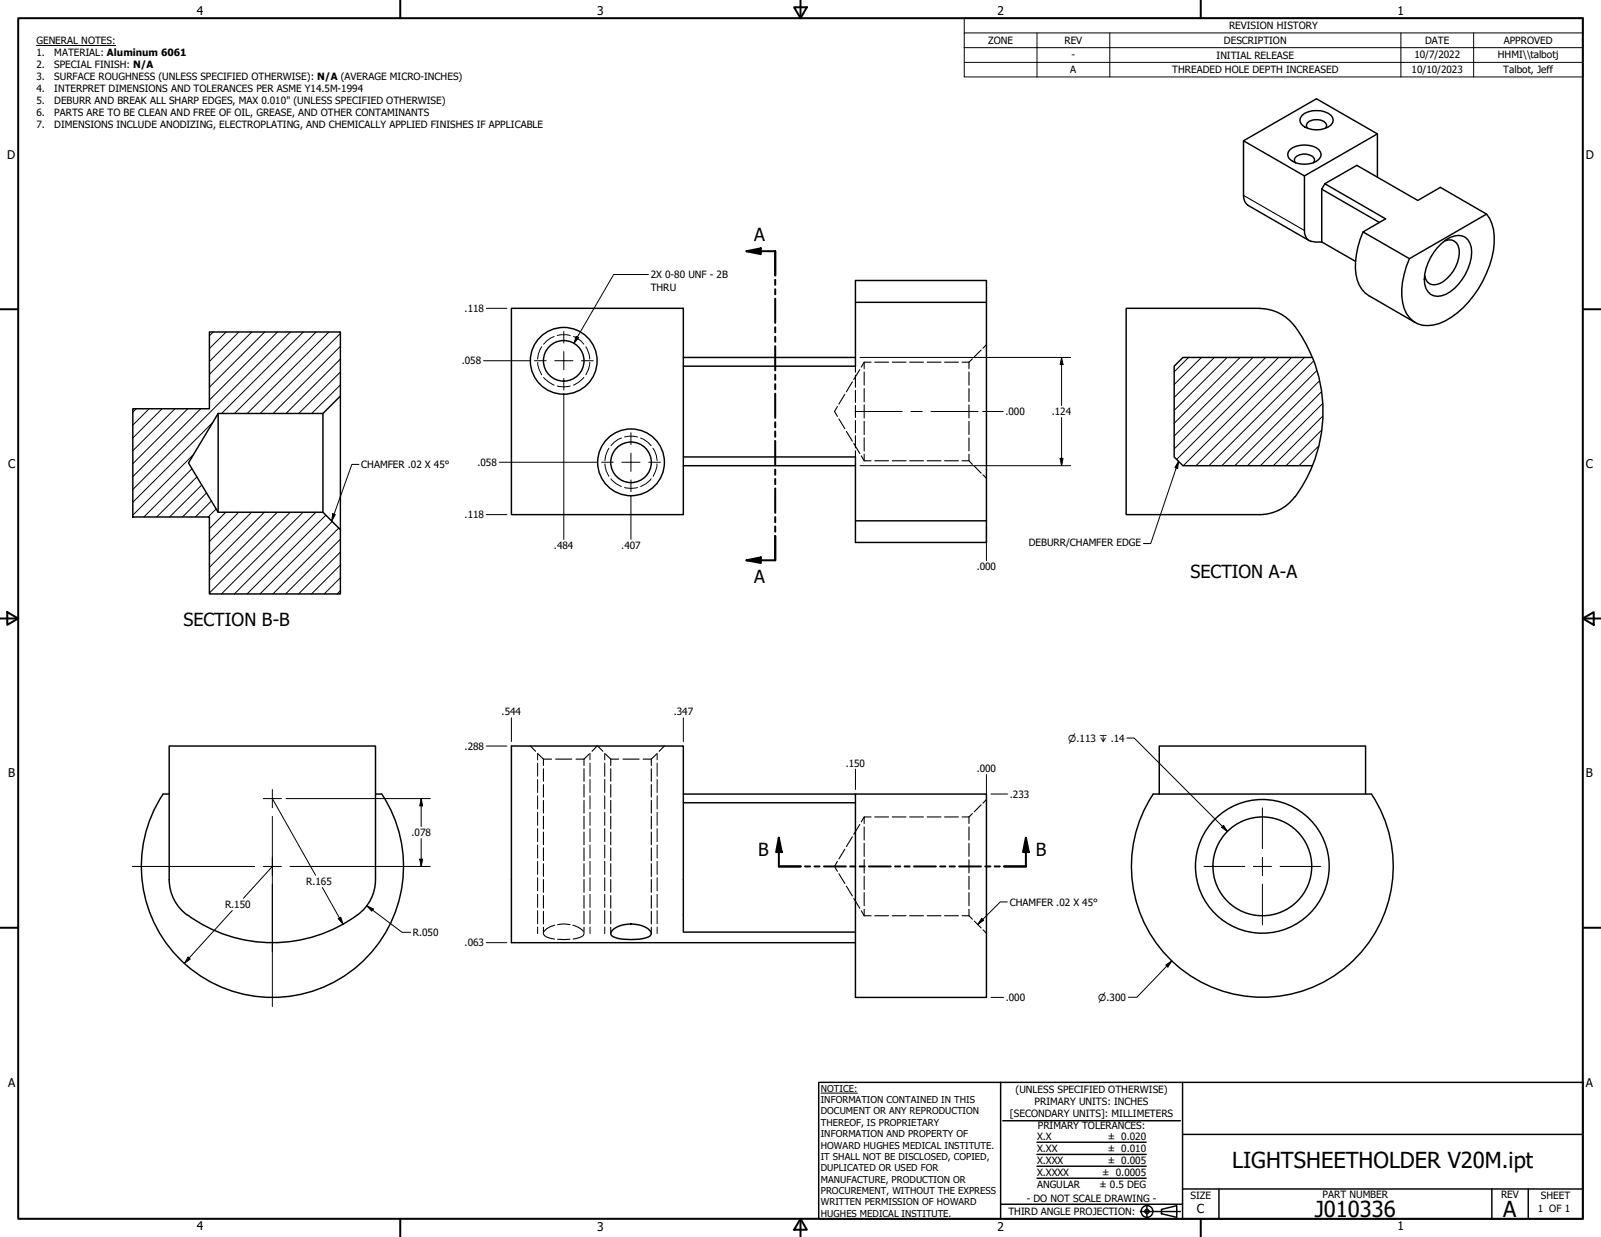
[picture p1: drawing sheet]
<svg xmlns="http://www.w3.org/2000/svg" width="559mm" height="432mm" viewBox="0 0 559 432" stroke-linecap="round" stroke-linejoin="round" font-family="sans-serif">
<!-- layer: Hatch (ANSI) -->
<g fill="none" stroke="#000" stroke-width=".35">
<path d="M74.4 115.9l-1.3 1.3M78.9 115.9l-5.8 5.8M83.4 115.9l-10.3 10.3M87.9 115.9l-14.8 14.8M92.4 115.9l-19.3 19.3M96.8 115.9l-23.7 23.7M101.3 115.9l-54.9 55M105.9 115.9l-28.6 28.4M110.4 115.9l-28.5 28.4M114.8 115.9l-28.5 28.4M118.8 116.4l-28 27.9M118.8 134.4l-10 9.9"/>
<path d="M118.8 129.9l-14.5 14.4M118.8 125.3l-19 19M118.8 120.9l-23.5 23.4M414.8 124.8l-5 5M419.4 124.8l-9.6 9.4M423.9 124.8l-14.1 13.9M428.3 124.8l-18.5 18.5M432.8 124.8l-23 23M437.3 124.8l-27.5 27.4M441.8 124.8l-32 31.9M446.3 124.8l-35.6 35.5M450.8 124.8l-37.8 37.8"/>
<path d="M455.3 124.8l-37.9 37.8M458.5 126l-36.5 36.6M459.6 129.3l-33.1 33.3M460.6 132.9l-29.6 29.7M461.2 136.8l-25.8 25.8M47.6 142.7l-1.2 1.2M52.1 142.7l-5.7 5.7M56.6 142.7l-10.2 10.2M61.1 142.7l-14.7 14.7M65.5 142.7l-19.1 19.2M67.5 158.7l-21.1 21.1M70 142.7l-23.6 23.7"/>
<path d="M74.3 147.4l-27.9 27.9M460.2 155.8l-6.8 6.8M461.3 150.2l-12.4 12.4M461.6 145.3l-17.2 17.3M461.6 140.8l-21.7 21.8M67 163.6l-16.8 16.9M68.7 166.5l-14 14M70.4 169.3l-11.2 11.2M72.1 172.1l-8.4 8.4M73.8 174.9l-5.6 5.6M75.4 177.7l-2.8 2.8M78.8 178.8l-5.7 5.7"/>
<path d="M83.3 178.8l-10.2 10.2M87.8 178.8l-14.7 14.7M92.3 178.8l-19.2 19.3M96.8 178.8l-23.7 23.7M101.3 178.8l-28.2 28.2M105.8 178.8l-28.5 28.5M110.2 178.8l-28.4 28.5M113.7 179.8l-27.5 27.5M458.1 162.3l-.2 .3M116 182.1l-25.3 25.2M118.2 184.3l-23 23M118.8 197.2l-10.1 10.1"/>
<path d="M118.8 192.7l-14.6 14.6M118.8 188.2l-19.1 19.1M118.8 206.2l-1.1 1.1M118.8 201.7l-5.6 5.6"/>
</g>
<!-- layer: Hidden (ANSI) -->
<g fill="none" stroke="#000" stroke-width=".38">
<path d="M294.9 137.6l-2.1 3.4M297.5 133.3l-2.1 3.5M298.6 127.8v2.1M298.6 130.9v4.3M298.6 136.3v4.2M300.1 129l-2.1 3.5M301.6 129.9v4.5M301.6 135.6v4.6M301.6 126.4l-1 1.7M304 126.4h-2.4v2.3M305.3 126.4h4.8M311.4 126.4h4.8"/>
<path d="M317.5 126.4h4.8M323.6 126.4h4.8M329.7 126.4h4.8M335.8 126.4h2.4M338.2 126.4v2.3M338.2 129.9v4.5M338.2 135.6v4.6M339.4 125.2l-1.2 1.2M342.5 122.2l-2.5 2.4M344.3 120.3l-1.2 1.2M292.3 141.9l-1 1.7 1 1.8M292.8 146.2l2.1 3.5"/>
<path d="M295.4 150.6l2.1 3.4M298 154.8l2.1 3.5M298.6 141.5v4.2M298.6 146.8v4.3M298.6 152.1v4.2M298.6 157.4v2.1M300.6 159.1l1 1.7M301.6 141.4v4.5M301.6 147.1v4.6M301.6 152.8v4.6M301.6 158.6v2.2M338.2 141.4v4.5"/>
<path d="M338.2 147.1v4.6M338.2 152.8v4.6M338.2 158.6v2.2M301.6 160.8h2.4M305.3 160.8h4.8M311.4 160.8h4.8M317.5 160.8h4.8M323.6 160.8h4.8M329.7 160.8h4.8M335.8 160.8h2.4M338.2 160.8l1.2 1.3M340 162.7l2.5 2.5"/>
<path d="M343.1 165.7l1.2 1.2M185.1 260.4l1.8 1.9M187.8 263.2l1.9 1.8M189.7 265h2.8M189.7 265v2.2M189.7 268.4v4.3M189.7 273.9v4.4M189.7 279.4v4.4M193.9 265h5.7M201 265h2.8M203.8 265v2.2M203.8 268.4v4.3"/>
<path d="M203.8 273.9v4.4M203.8 279.4v4.4M205.7 263.2l-1.9 1.8M208.4 260.4l-1.8 1.9M208.6 260.4l1.8 1.9M211.3 263.2l1.9 1.8M213.2 265h2.8M213.2 265v2.2M213.2 268.4v4.3M213.2 273.9v4.4M213.2 279.4v4.4M217.4 265h5.7"/>
<path d="M224.5 265h2.8M227.3 265v2.2M227.3 268.4v4.3M227.3 273.9v4.4M227.3 279.4v4.4M229.2 263.2l-1.9 1.8M231.9 260.4l-1.8 1.9M344.3 279.1l-1.2 1.3M189.7 284.9v4.5M189.7 290.4v4.5M189.7 296v4.4M203.8 284.9v4.5"/>
<path d="M203.8 290.4v4.5M203.8 296v4.4M213.2 284.9v4.5M213.2 290.4v4.5M213.2 296v4.4M227.3 284.9v4.5M227.3 290.4v4.5M227.3 296v4.4M294.9 296.4l-2.1 3.4M297.5 292.1l-2.1 3.4M300.1 287.8l-2.1 3.4M301.6 288.7v4.5"/>
<path d="M301.6 294.4v4.6M301.6 285.2l-1 1.7M304 285.2h-2.4v2.3M305.3 285.2h4.8M311.4 285.2h4.8M317.5 285.2h4.8M323.6 285.2h4.8M329.7 285.2h4.8M335.8 285.2h2.4M338.2 285.2v2.3M338.2 288.7v4.5M338.2 294.4v4.6"/>
<path d="M339.4 284l-1.2 1.2M342.5 280.9l-2.5 2.5M189.7 301.5v4.4M189.7 307v4.5M189.7 312.6v4.4M189.7 318.1v4.4M203.8 301.5v4.4M203.8 307v4.5M203.8 312.6v4.4M203.8 318.1v4.4M213.2 301.5v4.4M213.2 307v4.5"/>
<path d="M213.2 312.6v4.4M213.2 318.1v4.4M227.3 301.5v4.4M227.3 307v4.5M227.3 312.6v4.4M227.3 318.1v4.4M292.3 300.7l-1 1.8 1 1.7M292.8 305l2.1 3.4M295.4 309.3l2.1 3.4M298 313.6l2.1 3.5M300.6 317.9l1 1.8M301.6 300.1v4.6"/>
<path d="M301.6 305.9v4.6M301.6 311.6v4.6M301.6 317.4v2.3M301.6 319.7h2.4M305.3 319.7h4.8M311.4 319.7h4.8M317.5 319.7h4.8M323.6 319.7h4.8M329.7 319.7h4.8M335.8 319.7h2.4M338.2 300.1v4.6M338.2 305.9v4.6"/>
<path d="M338.2 311.6v4.6M338.2 317.4v2.3M338.2 319.7l1.2 1.2M189.7 323.7v2.2M189.7 326.1a4.6 4.6 0 0 0 3.8 1.7M193.6 323a6.5 6.5 0 0 0-3.7 2.1M194.6 327.9h4.3M194.6 322.8l2.2-.3 2.1 .3M200 323l.8 .2a5.6 5.6 0 0 1 2.8 1.9M203.8 326.1a4.2 4.2 0 0 1-3.8 1.7M203.8 323.7v2.2M213.2 323.7v2.2"/>
<path d="M227.3 323.7v2.2M340 321.5l2.5 2.4M343.1 324.5l1.2 1.3"/>
</g>
<!-- layer: Hidden Narrow (ANSI) -->
<g fill="none" stroke="#000" stroke-width=".35">
<path d="M193.4 117.5l-2.6 1.5-1.1 1.1M194.5 117.1l1.3-.3 3.2 .3M200.2 117.5l2.6 1.5 1 1.1M187.7 126.5a8.9 8.9 0 0 0 1.3 4.3M189.1 121l-1.2 2.6-.3 1.7M189.7 131.8l1.9 1.6 1.8 1M194.5 134.7a8.2 8.2 0 0 0 4.5 0M203.8 131.8a9.3 9.3 0 0 1-3.6 2.6M204.5 121l1.1 2.6 .3 1.7M205.9 126.5a8.1 8.1 0 0 1-1.4 4.3M212.5 156.5l-1.1 2.6-.3 1.7M216.9 152.9l-1.1 .5-2.6 2.2"/>
<path d="M218 152.5l1.3-.2 3.2 .2M223.6 152.9l2.6 1.5 1.1 1.2M227.9 156.5l1.2 2.6 .3 1.7M211.1 161.9a8.1 8.1 0 0 0 1.4 4.3M213.2 167.1a8.7 8.7 0 0 0 3.7 2.8M218 170.2a8.2 8.2 0 0 0 4.5 0M227.3 167.1a8.4 8.4 0 0 1-3.7 2.8M229.3 161.9a8.9 8.9 0 0 1-1.3 4.3M187.6 263v2.2M187.6 266.4v4.6M187.6 272.1v4.6M187.6 277.8v4.6"/>
<path d="M205.9 263v2.2M205.9 266.4v4.6M205.9 272.1v4.6M205.9 277.8v4.6M211.1 263v2.2M211.1 266.4v4.6M211.1 272.1v4.6M211.1 277.8v4.6M229.4 263v2.2M229.4 266.4v4.6M229.4 272.1v4.6M229.4 277.8v4.6"/>
<path d="M187.6 283.5v4.6M187.6 289.2v4.6M187.6 295v4.5M205.9 283.5v4.6M205.9 289.2v4.6M205.9 295v4.5M211.1 283.5v4.6M211.1 289.2v4.6M211.1 295v4.5M229.4 283.5v4.6M229.4 289.2v4.6M229.4 295v4.5"/>
<path d="M187.6 300.7v4.5M187.6 306.4v4.6M187.6 312.2v4.5M187.6 317.9v4.6M205.9 300.7v4.5M205.9 306.4v4.6M205.9 312.2v4.5M205.9 317.9v4.6M211.1 300.7v4.5M211.1 306.4v4.6M211.1 312.2v4.5M211.1 317.9v4.6"/>
<path d="M229.4 300.7v4.5M229.4 306.4v4.6M229.4 312.2v4.5M229.4 317.9v4.6M187.6 323.6v2.3M205.9 323.6v2.3M211.1 323.6v2.3M229.4 323.6v2.3"/>
</g>
<!-- layer: Visible (ANSI) -->
<g fill="none" stroke="#000" stroke-width=".51">
<path d="M434 49.1l21.3 12.3v19.1a3.6 3.6 0 0 0 4.1 4h1.9M450.2 52.3a8.5 8.5 0 0 1 10.1 0 2.36 2.36 0 0 1-.9 4 7.9 7.9 0 0 1-9.8-1.4l-.1-.9 .1-.9zM452.2 56.8a1.49 1.49 0 0 1 .6-2.4 4.5 4.5 0 0 1 6 1.2v.6l-.4 .6M454.5 40.3a8.5 8.5 0 0 1 10.1 0 2.41 2.41 0 0 1-1 4 8.5 8.5 0 0 1-9.1-.7 2.24 2.24 0 0 1 0-3.3zM456.4 44.8a1.5 1.5 0 0 1 .5-2.4 5.1 5.1 0 0 1 5.8 .5l.3 .7-.4 1.2M480.8 46.7v15.1M455.3 61.4l25.5-14.7-21.3-12.2-25.5 14.6v19.1a4 4 0 0 0 1.6 3.5l21.3 12.2M461.3 66v18.5M461.3 66l20.2 11.7M462.4 64.1l11.2-6.4 21.3 12.3 7.8-4.6 16.2 9.3-27 15.6-16.2-9.3 7.9-4.6-21.2-12.3-1.1 1.9M518.9 74.7a15.6 15.6 0 0 1 2.4 12.7 36 36 0 0 1-17 24.7 10.5 10.5 0 0 1-11 0 12.4 12.4 0 0 1-4-11.1 32.9 32.9 0 0 1 2.6-10.7M461.3 84.5l11.8 6.7"/>
<path d="M475.7 81a27.2 27.2 0 0 0-2 16.7 9.4 9.4 0 0 0 4.1 5.6l16.2 9.3M503.2 85a7 7 0 0 1 8.3-2.1 8 8 0 0 1 1.6 8.9 16.7 16.7 0 0 1-9.9 11.5 4.5 4.5 0 0 1-5.9-4 17.6 17.6 0 0 1 5.9-14.3zM504.3 84.1a3.4 3.4 0 0 1 5 2.9 12.7 12.7 0 0 1-7 12.1 3.4 3.4 0 0 1-5-2.9M73.1 115.9h45.7v22.3l-6.1 6.1h-36.6l-10.3 17.3 10.3 17.2h36.6l6.1 6.1v22.4h-45.7v-26.8h-26.7v-37.8h26.7zM178.5 107.6h60v72h-60zM298.6 105.5h45.7v76.3h-45.7M344.3 105.5v-7.6h-45.7v29.9h-60.1M439.6 107.7a16.1 16.1 0 0 1 14.3 9l2.2 4 1.9 4.1h-45.1l-3.1 3v31.7l3.1 3.1h45.1M439.7 107.6h-46.6v72h46.6M118.8 138.2v46.7M238.5 124.8h60.1M458.1 124.8a50.3 50.3 0 0 1-6.1 48.7"/>
<path d="M76.1 144.3v34.5M112.7 144.3v34.5M238.5 159.5h60.1v29.9h45.7v-7.6M238.5 162.6h60.1M451.9 173.4a15.2 15.2 0 0 1-12.3 6.2M57 277.2h2.1M131.1 277.2h2.2a45.8 45.8 0 0 1-38.2 71 45.8 45.8 0 0 1-38.2-71M238.5 277.2h60.1v71h45.7v-71h-45.7M402.5 277.2h76.2a45.7 45.7 0 0 1-38.1 70.9 45.7 45.7 0 0 1-38.1-70.9M404.6 277.2v-16.8h72v16.8M238.5 280.2h60.1M65.3 319.3a50 50 0 0 0 61.4-1.6 15.2 15.2 0 0 0 4.4-10.6v-46.7h-72v46.6a15.3 15.3 0 0 0 6.2 12.4"/>
<path d="M213.7 324.7a10.6 10.6 0 0 1 13.1 0l.4 .6a1.33 1.33 0 0 1-.9 1.8 20.7 20.7 0 0 1-12.1 0l-1-.8 .1-1zM298.6 325.4h-60.1v-65h-60v68.7h120.1"/>
<circle cx="196.8" cy="126" r="7.1"/>
<circle cx="196.8" cy="126" r="11.7"/>
<circle cx="220.3" cy="161.4" r="7.1"/>
<circle cx="220.3" cy="161.4" r="11.7"/>
<circle cx="440.6" cy="302.4" r="17.2"/>
<circle cx="440.6" cy="302.4" r="23.3"/>
</g>
<!-- layer: Visible Narrow (ANSI) -->
<path d="M434 68.2l21.3 12.3" fill="none" stroke="#000" stroke-width=".38"/>
<!-- layer: Section Line (ANSI) -->
<g fill="none" stroke="#000" stroke-width=".7">
<path d="M260.5 87.7l5.1-1v2zM260.5 87.7h10.1v8.4M270.6 97.7v1.7M270.6 101v1.7M270.6 104.3v8.4M270.6 114.2v1.8M270.6 117.5v1.8M270.6 120.8v8.5M270.6 130.8v1.8M270.6 134.1v1.8M270.6 137.4v8.5M270.6 147.4v1.8"/>
<path d="M270.6 150.6v1.9M270.6 153.9v8.5M270.6 163.9v1.8M270.6 167.2v1.8M270.6 170.5v8.5M260.5 195.6l5.1-1v1.9zM270.6 180.5v1.8M270.6 183.8v1.8M270.6 187.1v8.5h-10.1M271.8 292.4l1.1 5h-2zM271.8 292.4v10.1h7.7M358.1 292.4l1 5h-2z"/>
<path d="M358.1 292.4v10.1h-7.6M281 302.5h1.8M284.3 302.5h1.8M287.6 302.5h7.6M296.7 302.5h1.8M300 302.5h1.8M303.3 302.5h7.6M312.4 302.5h1.8M315.7 302.5h1.8M319 302.5h7.6M328.2 302.5h1.7M331.5 302.5h1.7"/>
<path d="M334.8 302.5h7.6M343.9 302.5h1.8M347.2 302.5h1.7"/>
</g>
<path d="M260.5 87.7l5.1-1v2zM260.5 195.6l5.1-1v1.9zM271.8 292.4l1.1 5h-2zM358.1 292.4l1 5h-2z" fill="#000"/>
<!-- layer: Border (ANSI) -->
<g fill="none" stroke="#000" stroke-width=".7">
<path d="M6.3 6.3h546.1v419.1h-546.1zM139.7 0v6.3M277.2 2.5h4.4l-2.2 3.8zM279.4 0v6.3M419.1 0v6.3M0 107.9h6.3M552.4 107.9h6.4M0 215.9h6.3M2.5 213.7l3.8 2.2-3.8 2.2zM552.4 215.9l3.9-2.2v4.4zM552.4 215.9h6.4M0 323.8h6.3"/>
<path d="M552.4 323.8h6.4M139.7 425.4v6.4M279.4 425.4l2.2 3.9h-4.4zM279.4 425.4v6.4M419.1 425.4v6.4"/>
</g>
<!-- layer: Title (ANSI) -->
<g fill="none" stroke="#000" stroke-width=".51">
<path d="M285.8 377.8h266.6v47.6h-266.6zM349.2 377.8v47.6M412.7 377.8v47.6M350 391.2h62M361.9 398.7h38.1M412.7 396h139.7M361.9 411.3h38.1M361.9 407.1h38.1M361.9 403h38.1M412.7 415h139.7M425.4 415v10.4M520.7 415v10.4"/>
<path d="M533.4 415v10.4M349.2 420.4h63.5M398 422.9h14M400.3 420.6v4.6M405.4 422.1l5.3-1.2v4l-5.3-1.2z"/>
<circle cx="400.3" cy="422.9" r="2.06"/>
<circle cx="400.3" cy="422.9" r=".73"/>
</g>
<path d="M286.5 381.6h12.8" fill="none" stroke="#000" stroke-width=".35"/>
<!-- layer: Symbol (ANSI) -->
<g fill="none" stroke="#000" stroke-width=".35">
<path d="M12.7 15.9h27.7M336.5 11.5v-5.2h215.9v5.2M336.5 16.6h215.9M361.9 11.5v15.4M387.3 11.5v15.4M488.9 11.5v15.4M514.3 11.5v15.4M552.4 11.5h-215.9v5.1M552.4 11.5v15.4h-215.9v-10.3M336.5 21.8h215.9M226.3 95.8h-12.1l-13.9 24M201.1 117.4l.9 .5-1.7 1.9z"/>
<path d="M116.1 179.3l.9 .3-1.2 2.3zM125.3 162.1h-2.5l-7 19.8M411.4 161l-.4 2.6-.9-.4zM411.4 161l-9.8 28.7h-2.5M393.3 257.6h2.6l32.5 32.7M427 288.1l1.4 2.2-2.1-1.5zM351.6 314.8h-2.5l-7.9 7.9M342.6 320.5l.7 .7-2.1 1.5z"/>
</g>
<!-- layer: Dimension (ANSI) -->
<g fill="none" stroke="#000" stroke-width=".35">
<path d="M169.7 107.6h7.2M168.8 125.9h16.1M196.8 137.8v50.5M300.2 124.8h73.5M370.5 124.8l.5 2.5h-1zM370.5 124.8v16.7M343 143.6h7.1M370.5 145.7v16.9M169.7 179.6h7.2M174.2 161.4h34.2M220.2 173.2v15.1M300.2 162.6h73.5"/>
<path d="M370 160h1l-.5 2.6zM344.3 183.4v12.3M178.5 250.6v8.2M238.5 250.6v8.2M95.1 278.8l15.1 26.8M99.8 278.8h50.4M147 278.8l.5 2.5h-1zM147 278.8v9.7M169.7 260.4h7.2M298.6 268.5v7.1M344.3 270.4v7.1M345.9 277.2h5.8"/>
<path d="M146.5 299.9h1l-.5 2.6zM147 292.7v9.8M81.1 317.8l-16.8 18.5M95.1 302.5l-10.1 11.1M112.5 309.8l7.3 12.8M128 316.2l2.3 1.1-.6 .8zM128 316.2l12.3 9.2h3M144 302.5h6.2M65.7 334.1l.7 .7-2.1 1.5zM118 320.7l.9-.5 .9 2.4zM169.7 329.1h7.2M406.9 336.9l2.1-1.5-1.4 2.2z"/>
<path d="M409 335.4l-12.2 12.7h-3M345.9 348.2h4.4"/>
</g>
<path d="M370.5 124.8l.5 2.5h-1zM370 160h1l-.5 2.6zM146.5 299.9h1l-.5 2.6zM147 278.8l.5 2.5h-1zM128 316.2l2.3 1.1-.6 .8zM65.7 334.1l.7 .7-2.1 1.5zM118 320.7l.9-.5 .9 2.4zM406.9 336.9l2.1-1.5-1.4 2.2z" fill="#000"/>
<!-- layer: Center Mark (ANSI) -->
<g fill="none" stroke="#000" stroke-width=".35">
<path d="M196.8 115.7v4.1M186.5 125.9h4.1M193.6 125.9h6.4M196.8 122.7v6.4M196.8 132.1v4.1M202.9 125.9h4.1M220.2 151.1v4.1M220.2 158.2v6.3M210 161.4h4.1M217 161.4h6.4M220.2 167.5v4.1M226.4 161.4h4.1"/>
<path d="M91.9 278.8h6.3M95.1 275.6v6.3M95.1 299.3v6.3M95.1 285v66.3M440.6 282v14.2M440.6 299.3v6.3M46.2 302.5h42.7M91.9 302.5h6.3M101.2 302.5h42.8M420.2 302.5h14.3M437.5 302.5h6.3M440.6 308.6v14.2"/>
<path d="M446.8 302.5h14.2"/>
</g>
<!-- layer: Symbol (ANSI) -->
<path d="M201.1 117.4l.9 .5-1.7 1.9zM116.1 179.3l.9 .3-1.2 2.3zM411.4 161l-.4 2.6-.9-.4zM427 288.1l1.4 2.2-2.1-1.5zM342.6 320.5l.7 .7-2.1 1.5z" fill="#000"/>
<!-- layer: Centerline (ANSI) -->
<path d="M298.4 143.6h16.5M317.9 143.6h4M324.9 143.6h16.5" fill="none" stroke="#000" stroke-width=".35"/>
<g font-size="7.7">
<text x="430.1" y="407.6">LIGHTSHEETHOLDER V20M.ipt</text>
<text x="458.9" y="424.8">J010336</text>
<text x="524.7" y="424.7">A</text>
</g>
<g font-size="6.3">
<text x="263.2" y="84.2">A</text>
<text x="263.2" y="203.6">A</text>
<text x="415.5" y="201.8">SECTION A-A</text>
<text x="64" y="218.4">SECTION B-B</text>
<text x="264.7" y="298.9">B</text>
<text x="361.6" y="298.9">B</text>
</g>
<text font-size="4.3" x="417.8" y="423.5">C</text>
<g font-size="4.2">
<text x="68.7" y="5.3">4</text>
<text x="208.4" y="5.3">3</text>
<text x="348.1" y="5.3">2</text>
<text x="487.8" y="5.3">1</text>
<text x="2.5" y="55.5">D</text>
<text x="553.5" y="55.5">D</text>
<text x="2.8" y="163.4">C</text>
<text x="553.5" y="163.4">C</text>
<text x="2.9" y="271.4">B</text>
<text x="553.5" y="271.4">B</text>
<text x="2.8" y="379.3">A</text>
<text x="553.5" y="379.3">A</text>
<text x="68.7" y="429.5">4</text>
<text x="208.4" y="429.6">3</text>
<text x="348.1" y="429.6">2</text>
<text x="487.8" y="429.5">1</text>
</g>
<g font-size="3.5">
<text x="429" y="10.2">REVISION HISTORY</text>
<text x="12.7" y="15.3">GENERAL NOTES:</text>
<text x="344.9" y="15.3">ZONE</text>
<text x="371.5" y="15.3">REV</text>
<text x="427.2" y="15.3">DESCRIPTION</text>
<text x="497.4" y="15.3">DATE</text>
<text x="524.9" y="15.3">APPROVED</text>
<text x="12.7" y="19.5">1.</text>
<text x="12.7" y="23.7">2.</text>
<text x="18.9" y="19.5">MATERIAL: Aluminum 6061</text>
<text x="18.9" y="23.7">SPECIAL FINISH: N/A</text>
<text x="374" y="20.3">-</text>
<text x="424.6" y="20.4">INITIAL RELEASE</text>
<text x="493.6" y="20.3">10/7/2022</text>
<text x="522.8" y="20.1">HHMI\\talbotj</text>
<text x="12.7" y="27.8">3.</text>
<text x="18.9" y="27.8">SURFACE ROUGHNESS (UNLESS SPECIFIED OTHERWISE): N/A (AVERAGE MICRO-INCHES)</text>
<text x="373.6" y="25.6">A</text>
<text x="409.1" y="25.6">THREADED HOLE DEPTH INCREASED</text>
<text x="492.7" y="25.4">10/10/2023</text>
<text x="524.7" y="25.3">Talbot, Jeff</text>
<text x="12.7" y="32">4.</text>
<text x="18.9" y="32">INTERPRET DIMENSIONS AND TOLERANCES PER ASME Y14.5M-1994</text>
<text x="12.7" y="36.2">5.</text>
<text x="12.7" y="40.4">6.</text>
<text x="18.9" y="36.2">DEBURR AND BREAK ALL SHARP EDGES, MAX 0.010&quot; (UNLESS SPECIFIED OTHERWISE)</text>
<text x="18.9" y="40.4">PARTS ARE TO BE CLEAN AND FREE OF OIL, GREASE, AND OTHER CONTAMINANTS</text>
<text x="12.7" y="44.6">7.</text>
<text x="18.9" y="44.6">DIMENSIONS INCLUDE ANODIZING, ELECTROPLATING, AND CHEMICALLY APPLIED FINISHES IF APPLICABLE</text>
<text x="227.1" y="97.1">2X 0-80 UNF - 2B</text>
<text x="227.1" y="101.5">THRU</text>
<text x="162.2" y="108.9">.118</text>
<text x="161.2" y="127.2">.058</text>
<text x="351" y="144.9">.000</text>
<text x="367.2" y="145">.124</text>
<text x="126.1" y="163.4">CHAMFER .02 X 45°</text>
<text x="166.7" y="162.6">.058</text>
<text x="162.2" y="180.9">.118</text>
<text x="193.4" y="191.6">.484</text>
<text x="216.9" y="191.6">.407</text>
<text x="359.1" y="190.8">DEBURR/CHAMFER EDGE</text>
<text x="340.9" y="199.1">.000</text>
<text x="175.1" y="249.7">.544</text>
<text x="235.1" y="249.7">.347</text>
<text x="162.2" y="261.7">.288</text>
<text x="295.2" y="267.7">.150</text>
<text x="340.9" y="269.5">.000</text>
<text x="352.5" y="278.4">.233</text>
<text x="143.6" y="291.8">.078</text>
<text x="106.9" y="308.9">R.165</text>
<text x="78.5" y="316.9">R.150</text>
<text x="352.4" y="316.1">CHAMFER .02 X 45°</text>
<text x="144.1" y="326.7">R.050</text>
<text x="162.2" y="330.3">.063</text>
<text x="351" y="349.4">.000</text>
<text x="354.5" y="381.6">(UNLESS SPECIFIED OTHERWISE)</text>
<text x="352.5" y="390">[SECONDARY UNITS]: MILLIMETERS</text>
<text x="361.1" y="385.8">PRIMARY UNITS: INCHES</text>
<text x="362.3" y="394.1">PRIMARY TOLERANCES:</text>
<text x="361.9" y="397.9">X.X</text>
<text x="386.7" y="398">± 0.020</text>
<text x="361.9" y="402.1">X.XX</text>
<text x="361.9" y="406.3">X.XXX</text>
<text x="386.7" y="402.1">± 0.010</text>
<text x="386.7" y="406.3">± 0.005</text>
<text x="361.9" y="410.5">X.XXXX</text>
<text x="384.7" y="410.5">± 0.0005</text>
<text x="358.4" y="419.7">- DO NOT SCALE DRAWING -</text>
<text x="361.9" y="414.6">ANGULAR</text>
<text x="383.8" y="414.7">± 0.5 DEG</text>
<text x="415.5" y="418.4">SIZE</text>
<text x="461.6" y="418.3">PART NUMBER</text>
<text x="523.9" y="418.3">REV</text>
<text x="537.8" y="418.4">SHEET</text>
<text x="352" y="424.2">THIRD ANGLE PROJECTION:</text>
<text x="536.7" y="423.2">1 OF 1</text>
</g>
<g font-size="3.3">
<text x="372.9" y="258.9">⌀.113 ↧ .14</text>
<text x="383.3" y="349.4">⌀.300</text>
<text x="286.5" y="381.1">NOTICE:</text>
<text x="286.5" y="385">INFORMATION CONTAINED IN THIS</text>
<text x="286.5" y="389">DOCUMENT OR ANY REPRODUCTION</text>
<text x="286.5" y="392.9">THEREOF, IS PROPRIETARY</text>
<text x="286.5" y="396.9">INFORMATION AND PROPERTY OF</text>
<text x="286.5" y="400.9">HOWARD HUGHES MEDICAL INSTITUTE.</text>
<text x="286.5" y="404.9">IT SHALL NOT BE DISCLOSED, COPIED,</text>
<text x="286.5" y="408.9">DUPLICATED OR USED FOR</text>
<text x="286.5" y="412.8">MANUFACTURE, PRODUCTION OR</text>
<text x="286.5" y="416.8">PROCUREMENT, WITHOUT THE EXPRESS</text>
<text x="286.5" y="420.8">WRITTEN PERMISSION OF HOWARD</text>
<text x="286.5" y="424.8">HUGHES MEDICAL INSTITUTE.</text>
</g>
</svg>
